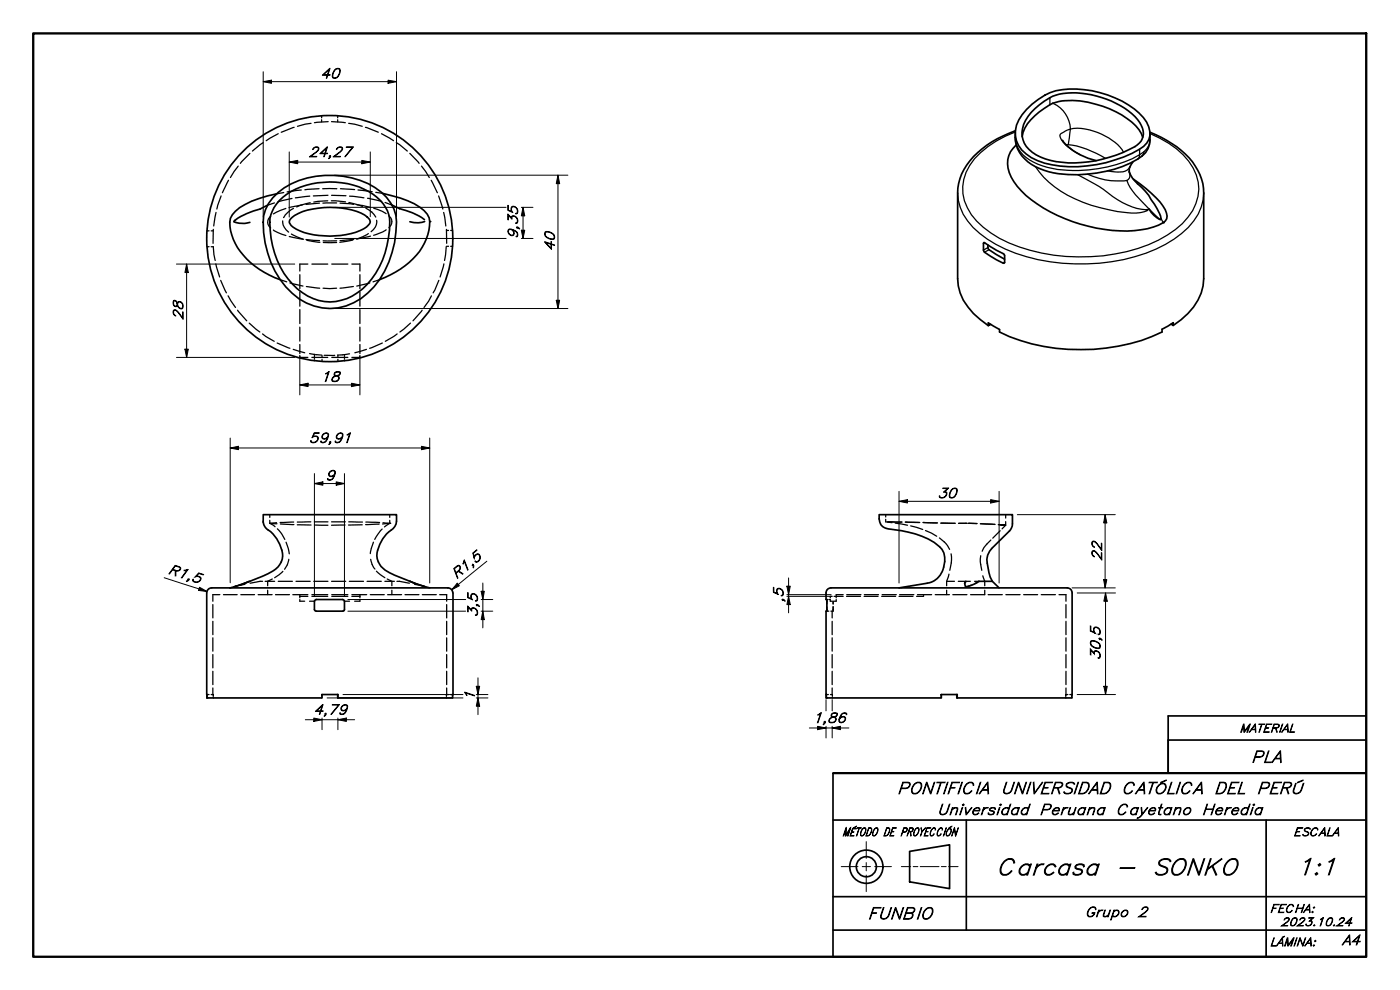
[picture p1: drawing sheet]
<svg xmlns="http://www.w3.org/2000/svg" width="420mm" height="297mm" viewBox="0 0 420 297" stroke-linecap="round" stroke-linejoin="round" font-family="sans-serif">
<!-- layer: Hidden (ISO) -->
<g fill="none" stroke="#000" stroke-width=".38">
<path d="M88.3 38.2l-3.9 1.5M93.3 37l-4 .9M96.5 34.7v.7M96.5 35.9v.7M98.5 36.5l-4.1 .3M99.5 36.5l4.1 .3M101.3 34.7v.7M101.3 35.9v.7M104.6 37l4.1 .9M109.7 38.2l3.8 1.5M66.4 58.8l-1.3 3.9M68.6 54.1l-1.9 3.7"/>
<path d="M71.5 49.8l-2.3 3.5M75 46l-2.9 3M79 42.8l-3.2 2.5M83.5 40.1l-3.6 2.1M85.2 57.8l-2.1 .4M87.6 59.5l-4.2 1.1M90.4 57l-4.2 .6M93 58.9l-4.4 .5M95.8 56.6l-4.3 .3M96.8 56.6h4.3M98.4 58.6l-4.4 .2M99.5 58.6l4.3 .1"/>
<path d="M102.2 56.6l4.2 .3M104.9 58.9l4.3 .5M107.4 57l4.3 .5M110.3 59.5l4.3 .9M112.8 57.7l2.1 .3M114.5 40.1l3.6 2.1M118.9 42.8l3.3 2.5M123 46l2.8 3M126.5 49.8l2.3 3.5M129.4 54.1l1.9 3.7M131.6 58.8l1.3 3.9M62.1 74h.6"/>
<path d="M62.1 69.3h.6M63.4 74h.6l.6 4.2M63.4 69.3h.6M64 68.8l-.1 4.2M64.8 79.2l1.1 3.9M64.8 63.7l-.7 4.1M81.2 64.9a2.22 2.22 0 0 0 0 3.5M82 69l1.4 .8 2.4 .9M82.4 60.9l-2.1 .7M84.8 66.3a3.7 3.7 0 0 0 1.8 3.3M85.8 62.5l-3.8 1.7M86.8 71l4 .7"/>
<path d="M87.4 70.2l3.7 1.6M88.1 62.5a7.8 7.8 0 0 0-3 2.8M90.8 61.5l-4.1 .8M91.8 71.9l4.1 .3M92.1 72.1l3.9 .6M92.4 79.2h-2.4v2.1M93.1 60.8l-4.1 1.3M93.6 79.2h4.8M95.9 60.9l-4.1 .4M97 72.2h4M97 72.8h4M98.4 60.2l-4.2 .4"/>
<path d="M99.4 60.2l4.3 .4M99.6 79.2h4.8M101 60.9h-4.1M102 60.9l4.1 .4M104.7 60.8l4.1 1.2M105.6 79.2h2.4v2.1M105.9 72l-3.9 .7M106.2 71.8l-4.2 .4M107.1 61.5l4.1 .7M109.8 62.5a6.2 6.2 0 0 1 3 2.6M110.6 70.1l-1.8 .9-1.9 .7M111.2 70.9l-4 .8"/>
<path d="M112.1 62.5l2.5 .9 1.3 .7M113 66.1a3.5 3.5 0 0 1-1.6 3.4M115.6 60.8l2 .7M115.9 68.9l-1 .7-2.8 1M116.7 64.8a2.22 2.22 0 0 1 0 3.5M133.2 63.7l.6 4.1M133.2 79.2l-1.1 3.9M133.9 74l-.5 4.2M134 68.8v4.2M134 73.9h.6M134 69.1h.6M135.3 73.9h.5"/>
<path d="M135.3 69.1h.5M66.2 84.1l1.7 3.8M68.5 88.8l2.2 3.5M71.3 93.1l2.7 3.2M74.8 97l3.2 2.6M84.1 83.9l1.9 .7M87 84.9l3.9 .9M90 82.4v4.2M90 87.6v4.3M90 92.9v4.2M90 98.2v4.1M91.9 86l4 .5"/>
<path d="M97 86.5h4M106 86l-4 .5M108 82.4v4.2M108 87.6v4.3M108 92.9v4.2M108 98.2v4.1M111 84.9l-3.9 .9M113.9 83.9l-1.9 .7M123.2 97l-3.2 2.6M126.7 93.1l-2.7 3.2M129.5 88.8l-.8 1.5-1.4 2M131.7 84.1l-1.7 3.8"/>
<path d="M78.8 100.2l3.5 2.2M83.2 102.9l3.8 1.6M88 104.8l3.4 1M90 106.7v.5h2.4M90 103.4v2.7M92.9 106.1l1.5 .2M93.6 107.2h4.8M94.4 106.3l.2 .1M94.4 106.3v.4M94.4 106.9v.7M94.4 107.9v.4M94.7 106.4l1.8 .1"/>
<path d="M96.6 106.6v.6M96.6 107.8v.6M97.3 106.6h3.2M99.6 107.2h4.8M101.4 106.6v.6M101.4 107.8v.6M103.1 106.4l-1.8 .1M103.2 106.4h.2M103.4 106.4v.3M103.4 107v.6M103.4 107.9v.4M104.9 106.2l-1.5 .2"/>
<path d="M108 106.7v.5h-2.4M108 103.4v2.7M110 104.8l-3.5 1M114.7 102.9l-3.8 1.6M119.2 100.2l-3.6 2.2M81 157l2.1 .1M81 157l1.5 1M81 154.4v.8M81 156.1v.9M83 156.8l-2 .2M83.2 158.7l1.3 1.4 1 1.7M84.1 157.2l4.1 .2"/>
<path d="M88.1 156.6l-4 .2M89.2 157.5h4.1M93.3 156.6h-4.1M94.4 157.5l4 .1M94.4 156.6h4M99.5 156.6h4.1M103.6 157.5l-4.1 .1M104.6 156.6h4.2M108.7 157.5h-4.1M109.8 156.6l4.1 .2M113.8 157.2l-4.1 .2M114.7 158.7l-2.2 3.1"/>
<path d="M114.9 156.8l2.1 .2M116.9 157l-2.1 .2M117 157l-1.6 1.1M117 154.4v.8M117 156.1v.9M265.8 154.4v.7M265.8 155.8v.8l1.9 .2M266.4 156.6h4.2M266.4 156.6h4.3M268.7 157l3.7 .6M271.7 156.6l4.2 .2M271.8 156.6l4.2 .2"/>
<path d="M273.3 157.8l3.6 1.1M277 156.8l4.2 .1M277.1 156.8l4.3 .1M277.7 159.2l3.4 1.7M282.3 157h4.3M282.4 157h4.3M287.7 157h2.6M287.8 157h2.1M290.6 157l2.6 .1M291 157l2.1 .1M294.2 157.1l4.3 .2M294.3 157.1l4.3 .2"/>
<path d="M299.6 157.4l2.2 .2-2.1-.2M300.2 159.2l-2.3 2.3M301.8 154.4v1M301.8 156.5v1.1l-1.1 1.1M66 178.4h-2.1v2M67.1 178.4h4.1M70.9 175.8l-.5 .2M72.1 175.5l-.6 .1M72.3 178.4h4.1M73.5 175.3l-3.3 .8 1.2-.4M74.7 174.5l-1.5 .6M77.5 178.4h4.2"/>
<path d="M78.8 174.4l-3.7 .6M79.6 174.4h2.8M80.3 177.1v1.3M81.7 173.7l-1.4 .7v1.4M82.7 178.4h4.2M83.5 174.4h4.3M84.9 171.4l-2.5 1.9M85.9 162.7l.9 3.5M86.7 167.8a5.6 5.6 0 0 1-1.3 3M87.9 178.4h4.5M88.8 174.4h4.3M90 179.9v.5h1.4"/>
<path d="M90 178.4v.1M90 178.7v.7M90 178.9h2.4M93.6 178.9h4.8M93.6 178.4h4.8M94.2 174.4h4.2M99.5 174.4h4.3M99.6 178.9h4.8M99.6 178.4h4.8M104.8 174.4h4.3M105.6 178.9h2.4M105.6 178.4h4.4"/>
<path d="M108 179.9v.5h-1.6M108 178.4v.1M108 178.7v.7M110.2 174.4h4.2M111.1 178.4h4.2M111.3 167.8a5.7 5.7 0 0 0 1.2 2.9M112.1 162.7l-1 3.4M113 171.4l2.5 1.9M115.5 174.4h2.1v1.4M116.2 173.7l1.4 .7h.8M116.3 178.4h4.2M117.6 177.1v1.3"/>
<path d="M119.1 174.4l3.8 .6M121.5 178.4h4.2M123.1 174.4l1.4 .6M124.4 175.3l3 .6M124.5 175l1 .3M126 175.5l1.4 .5M126.4 175.6l1 .3M126.7 178.4h4.2M132 178.4h2v2M248.5 179.9h-.4l.1 .2M248.8 179.9h.4v.5h.5M249.7 178.9h-.5v.5"/>
<path d="M250.3 178.9h2.7M251 179.9v.5h-.7M251 178.7v.7M253 178.4l-2 .1M254.1 178.9h4.2M254.1 178.4h4.3M259.3 178.9h4.2M259.4 178.4h4.3M264.6 178.9h4.2M264.7 178.4h4.3M269.8 178.9h4.2M270 178.4h4.3"/>
<path d="M275.3 178.4h4.3M277.2 178.7v.2h-2.1M277.2 178.4v.1M280.7 178.4h4.2M281.9 161.4a8.1 8.1 0 0 1 3.1 3.4M284.1 174.4h2.3M284.1 174.4v1.4M284.1 177.1v1.3M284.8 172.3l-.7 2.1M285.4 166.2a10.9 10.9 0 0 1-.3 4.9M285.9 178.4h4.3M287.6 174.4h3.6"/>
<path d="M289.7 174.4l-.3 .7M291.5 175.6l-1.4 .5-.5-.2M292.5 174.4h1.3M293.7 174.4l-1.1 .7M294.3 166.7v.1a8.9 8.9 0 0 0 .3 4.3M295 172.8l.5 1.6v1.4M295.5 177.1v1.3h-4.2M296.5 178.4h4.3M297.4 162l-2.1 2.3-.5 1.1M301.9 178.4h4.2M307.2 178.4h4.2M312.5 178.4h4.2"/>
<path d="M317.8 178.4h2.1v2M63.9 181.4v4M63.9 186.4v4M63.9 191.4v4M63.9 196.4v4M92.9 180.4h1.5M103.4 180.4h1.5M134 181.4v4M134 186.4v4M134 191.4v4M134 196.4v4M248.2 183.2l.5 .2"/>
<path d="M248.2 180.3v.9M248.2 182v1.1M249.4 183.4h.6M249.7 183.4v2M249.7 186.4v4M249.7 191.4v4M249.7 196.4v4M250 183.2v.2M250 180.4v.8M250 182v1.1M250.1 183.2l-.1 .2M250.1 180.4v.8"/>
<path d="M250.1 182v1.1M319.9 181.4v4M319.9 186.4v4M319.9 191.4v4M319.9 196.4v4M62.1 208.4h.6M63.4 208.4h.6v.3M63.9 201.4v4M63.9 206.4v2M64 209.1v.3M96.5 209.1v.3M96.6 208.4l-.1 .3"/>
<path d="M134 208.4v.3v-.3h.6M134 209.1v.3M134 201.4v4M134 206.4v2M135.3 208.4h.5v.3M135.8 209.1v.3M248 208.4h.6M249.2 208.4h.6v.3M249.7 201.4v4M249.7 206.4v2M249.8 209.1v.3M282.4 209.1v.3"/>
<path d="M282.5 208.4l-.1 .3M319.8 208.4v.3v-.3h.7M319.8 209.1v.3M319.9 201.4v4M319.9 206.4v2M321.1 208.4h.6v.3M321.7 209.1v.3"/>
</g>
<g fill="#000">
<circle cx="116.9" cy="157" r=".19"/>
<circle cx="117" cy="157" r=".19"/>
<circle cx="250" cy="183.4" r=".19"/>
<circle cx="134" cy="208.4" r=".19"/>
<circle cx="319.8" cy="208.4" r=".19"/>
</g>
<!-- layer: Visible (ISO) -->
<g fill="none" stroke="#000" stroke-width=".51">
<path d="M304.7 39.2a28.4 28.4 0 0 0-15.4 11.6 14.4 14.4 0 0 0-1.9 7.1v25.7a15.8 15.8 0 0 0 6.9 12.3l2.3 1.8M308.1 32.8a17.4 17.4 0 0 1 15-6.1 30.6 30.6 0 0 1 18.8 7.3 7.5 7.5 0 0 1 2.9 7.8 8.8 8.8 0 0 1-5.1 4.2 40 40 0 0 1-26.3 2.9 11.9 11.9 0 0 1-8.3-6.6 9.2 9.2 0 0 1 3-9.5zM310.6 32.6l1.4-1.2a14.9 14.9 0 0 1 12.5-3.4 26.3 26.3 0 0 1 16.9 7.9 5.1 5.1 0 0 1 .5 7 28 28 0 0 1-10.9 4.8 28.8 28.8 0 0 1-20-1.2 7.4 7.4 0 0 1-2.5-11.6zM345.1 39.7a27.1 27.1 0 0 1 14.4 11.4 14.1 14.1 0 0 1 1.8 6.8v25.7a16.2 16.2 0 0 1-6.8 12.3l-2.4 1.7M81.9 59.4a23 23 0 0 1 18.4-6.8 22.9 22.9 0 0 1 15.7 6.6 11.6 11.6 0 0 1 2.8 10.4 27 27 0 0 1-10.5 20 16.6 16.6 0 0 1-22.5-3.5 29.9 29.9 0 0 1-6.7-21.3l.6-1.9 .9-1.8zM83.1 58.2a25.4 25.4 0 0 0-12.4 5.2 6.1 6.1 0 0 0-1.1 7.2 22 22 0 0 0 12.8 12.7l1.7 .6M114.9 58a33.5 33.5 0 0 1 11.1 4.2 5.6 5.6 0 0 1 2.7 6.9 20 20 0 0 1-11.5 13.4l-3.3 1.4M304.7 40.1a10.3 10.3 0 0 0 7.3 10.5 34 34 0 0 0 19.8 .8 24.3 24.3 0 0 0 12-5.6 7.7 7.7 0 0 0 1.3-5.7M305 43.5a7.4 7.4 0 0 0-1.5 9.6 26.5 26.5 0 0 0 11.7 10.4 46.8 46.8 0 0 0 27.3 5.4 15.7 15.7 0 0 0 7.3-2.6 2.87 2.87 0 0 0-.1-3.4 29.4 29.4 0 0 0-9.5-9.1M306.8 41a11.7 11.7 0 0 1 5.1-7.4 14.2 14.2 0 0 1 12.2-3.3 29.7 29.7 0 0 1 16.8 7.5l.9 1.1 1.2 2.3M318.8 42.1a17 17 0 0 0 10.1 6.1M340 48.6a3.3 3.3 0 0 0-.1 4.9l1.5 1.7"/>
<path d="M341.4 55.1a21.7 21.7 0 0 1 5.1 6.2 11.1 11.1 0 0 1 1.9 4.3M80.3 61.6l-2.3 1.1a15.8 15.8 0 0 0-7.8 3.8l1 .4a6.8 6.8 0 0 0 3.8-.2M83.8 60.2a22.5 22.5 0 0 1 18.8-5.4 17.7 17.7 0 0 1 13.1 7.4 9.4 9.4 0 0 1 1.2 6.7 25.2 25.2 0 0 1-9.6 18.9 14 14 0 0 1-18.1-1.1 26.1 26.1 0 0 1-7.9-22.3 10.7 10.7 0 0 1 2.5-4.2zM87.2 65.7a12.9 12.9 0 0 1 8.3-3.2 23.9 23.9 0 0 1 13.9 2 3 3 0 0 1 1.7 2l-.2 .6a10.1 10.1 0 0 1-7.1 3.3 22.7 22.7 0 0 1-15.8-2.2l-.6-.5-.5-.8zM117.6 61.5l2.3 1.1a19.9 19.9 0 0 1 7.5 3.3M127.4 66.5a7.1 7.1 0 0 1-4.4 0M295.3 72.8l6.1 3.5v2.7a20.9 20.9 0 0 1-6.1-3.6zM296.5 73.5v1.1l.3 .3 4.7 2.9M344.9 62.7a7.4 7.4 0 0 0 3.1 3.1M351.5 97.3l.6 .3v-.8l-3.4 2v.8a59 59 0 0 1-48.7 0v-.7l-3.4-2v.8l.7-.4M75 174.4l-5.9 2M123 174.4l6 2"/>
<path d="M124.5 175a23.9 23.9 0 0 1-10.1-5 5.6 5.6 0 0 1-.4-6.7 10 10 0 0 1 4-4.7 4.3 4.3 0 0 0 1-4.2h-40a4.8 4.8 0 0 0 1 4.3 10.1 10.1 0 0 1 4.7 9.1 6.6 6.6 0 0 1-4.2 4.3l-8.4 3.4M134.4 176.4a1.49 1.49 0 0 1 1.5 1.5M134.4 176.4h-70.9a1.49 1.49 0 0 0-1.5 1.5l.1 30.5M136 177.9l-.2 31.5h-34.4M289.9 174.4a1.05 1.05 0 0 0 0 1.6M297.8 174.4h-4l-1.3 .8-2 .7M297.8 174.4a16 16 0 0 1-1.6-6.6l.2-1.3 1.2-1.9 5.7-5.7a5.6 5.6 0 0 0 .5-4.5h-40a3.3 3.3 0 0 0 2 4.1h.3a36.3 36.3 0 0 1 14.3 4.2 6.4 6.4 0 0 1 2.4 8.8 5.7 5.7 0 0 1-4.5 3.5l-8.5 1.4M297.8 174.4l2 2M94.6 180.1l.3-.2h8l.5 .5v2.5l-.1 .3-.4 .2h-8l-.5-.5v-2.5zM62.1 208.4v1h34.5v-1h4.8v1M62.1 208.4v1M101.3 208.4l.1 1"/>
<path d="M248 208.4v1h34.5v-1h4.8v1M248 208.4l-.1-25 .3-.2v-3.1l-.3-.2v-2a1.49 1.49 0 0 1 1.5-1.5h70.9a1.49 1.49 0 0 1 1.5 1.5v30.5M248 208.4v1M287.1 208.4l.2 1M321.7 208.4v1h-34.4M321.7 208.4h.1"/>
<circle cx="99" cy="71.6" r="36.9"/>
</g>
<g fill="#000">
<circle cx="129" cy="66.5" r=".25"/>
<circle cx="349.1" cy="66.8" r=".25"/>
<circle cx="62.1" cy="209.4" r=".25"/>
<circle cx="248" cy="209.4" r=".25"/>
</g>
<!-- layer: Visible Narrow (ISO) -->
<g fill="none" stroke="#000" stroke-width=".38">
<path d="M304.7 39.6a27.7 27.7 0 0 0-13.7 10 13 13 0 0 0 2.1 16.7 33.6 33.6 0 0 0 16.1 8.8 57.3 57.3 0 0 0 38.5-3 21.5 21.5 0 0 0 11.2-11 13.1 13.1 0 0 0-3.8-14.6 31.2 31.2 0 0 0-10-6.4M315.1 29.3v2.1M316 31a8.9 8.9 0 0 1 5.2 7.7 17.7 17.7 0 0 1 14.3 4.7l1.7 2.3M287.4 57.9a15.7 15.7 0 0 0 6.6 12.1 45.4 45.4 0 0 0 24.7 9 53.6 53.6 0 0 0 33.7-7.3 17.7 17.7 0 0 0 8.9-13.8M304.7 41.2a8.5 8.5 0 0 0 5.4 7.4 29.8 29.8 0 0 0 16.6 2.4 37.4 37.4 0 0 0 15.3-4.6l-.2 1-.4 .3M310.8 50a31.5 31.5 0 0 0 19.2 12.3 29 29 0 0 0 13.3 1.2l1.6-.8a11.6 11.6 0 0 1-8.1-1.9l-2.9-1.8a46.5 46.5 0 0 0-10.4-6.6M319.9 43.4h.7M320.6 43.4l.6-4.7-1.5 .7-1.5 .9a2.39 2.39 0 0 0 .8 2.3l2.8 2.4 2.4 1.5M320.6 43.4a27.7 27.7 0 0 1 11.3 4.1M326.3 52.2a21.4 21.4 0 0 0 11.9 2M338.2 54.2a14.8 14.8 0 0 0 4.6 6.4l5.2 5.2 .4 .2v-.4l.7 1.2M338.9 51.4l.2 .8"/>
<path d="M339 51.8l.1 .4M339.1 52.2a1.68 1.68 0 0 1-.9 2M339.1 50.1a3.6 3.6 0 0 1-4.1 1.5l-2.6-.3M342 44.8v1.6l1.3-.9M345.1 42a4.5 4.5 0 0 1-1.8 3.5l-.1 .8-.5 .5M295.5 72.8l-.4 .2M296.5 74.3l-1.4 .7M296.8 74.9l-1.3 .8M301.5 78.7l-.4 .3"/>
</g>
<!-- layer: Border (ISO) -->
<path d="M10 10h400v277.1h-400z" fill="none" stroke="#000" stroke-width=".7"/>
<!-- layer: Title (ISO) -->
<g fill="none" stroke="#000" stroke-width=".51">
<path d="M410 214.8h-59.4v17.2M250 232v55.1h160M350.6 222h59.4M410 232h-160h160M250 246h160M273 255.4l12-1.9v13.1l-12-2zM290 246v33.1M380 246v41.1M250 279.1h160M250 269h160"/>
<circle cx="260" cy="260.1" r="5"/>
<circle cx="260" cy="260" r="3"/>
</g>
<path d="M260 252.5v5M260 258.8v2.5M252.5 260h5M258.8 260h2.4M260 262.6v4.9M262.5 260h5M270.5 260h2.8M274.1 260h1.4M276.2 260h5.6M282.5 260h1.5M284.7 260h2.8" fill="none" stroke="#000" stroke-width=".3"/>
<!-- layer: Dimension (ISO) -->
<g fill="none" stroke="#000" stroke-width=".3">
<path d="M79 24.5l2.5-.4v.9zM79 24.5h40M79 21.5v43.6M116.5 24.1l2.5 .4-2.5 .5zM119 21.5v43.5M86.8 48.6l2.5-.5v1zM86.8 48.6h24.3M86.8 45.6v19.5M100.5 52.6h69.9M108.6 48.1l2.5 .5-2.5 .5zM111.1 45.6v19.4M167.4 52.6l.6 2.5h-1.1z"/>
<path d="M167.4 52.6v40M53 79.2h35.5M56 79.2l.5 2.6h-1zM56 79.2v28M100.5 71.6h51.4M100.5 62.2h51.4M156.5 69.1h1l-.5 2.5zM156.5 71.6h3.5M156.5 62.2h3.5M157 62.2l.5 2.6h-1zM157 62.2v9.4M100.5 92.6h69.9"/>
<path d="M166.9 90.1h1.1l-.6 2.5zM53 107.2h35.5M55.5 104.8h1l-.5 2.4zM90 115.5l2.5-.5v1zM90 115.5h18M90 107v11.5M105.5 115l2.5 .5-2.5 .5zM108 107v11.5M69.1 134.4l2.5-.5v1zM69.1 134.4h59.9M69.1 131.4v43.5M126.5 133.9l2.5 .5-2.5 .5z"/>
<path d="M129 131.4v43.5M94.4 145.1l2.5-.5v1zM94.4 145.1h9M94.4 142.1v36.8M100.9 144.6l2.5 .5-2.5 .5zM103.4 142.1v36.8M269.8 150.4l2.6-.5v1zM269.8 150.4h30M269.8 147.4v27.5M297.3 149.9l2.5 .5-2.5 .5zM299.8 147.4v27.5M305.3 154.4h29.4"/>
<path d="M331.7 154.4l.5 2.5h-1zM331.7 154.4v22M49.3 173.3l12.8 4.2M59.9 176.2l2.2 1.3-2.5-.3zM104.4 179.9h35.4M137.2 175l.7 .8-2.3 1.2zM144.4 177.4h1l-.5 2.5zM144.4 179.9h3.5M144.9 174.9v13.5M146.1 168.4l-10.5 8.6M236.2 175.9h1l-.5 2.5zM236.2 178.9h13.2"/>
<path d="M236.2 178.4h13.2M236.7 178.9l.5 2.5h-1zM236.7 173.4v10.5M321.8 176.4h12.9M323.3 177.9h11.5M331.2 173.9h1l-.5 2.5zM331.8 177.9l.5 2.5h-1zM331.8 177.9v30.5M104.4 183.4h35.4M144.4 183.4h3.5M144.9 183.4l.5 2.5h-1zM91.6 215.9h14.8"/>
<path d="M94.2 215.4l2.4 .5-2.4 .6zM96.6 215.4v3.5M98.2 209.4h40.7M101.4 215.9l2.5-.5v1.1zM101.4 215.4v3.5M102.9 208.4h36M142.9 205.9h1.1l-.6 2.5zM142.9 208.4h3.5M142.9 209.4h3.5M143.4 209.4l.6 2.5h-1.1zM143.4 203.4v11M242.9 218.4h11.9"/>
<path d="M245.4 217.9l2.5 .5-2.5 .5zM247.9 209.9v3.4M247.9 217.9v3.5M249.7 218.4l2.5-.5v1zM249.7 209.9v3.4M249.7 217.9v3.5M323.3 208.4h11.5M331.3 205.9h1l-.5 2.5z"/>
</g>
<g fill="#000">
<path d="M79 24.5l2.5-.4v.9z" fill-rule="evenodd"/>
<path d="M116.5 24.1l2.5 .4-2.5 .5z" fill-rule="evenodd"/>
<path d="M86.8 48.6l2.5-.5v1z" fill-rule="evenodd"/>
<path d="M108.6 48.1l2.5 .5-2.5 .5z" fill-rule="evenodd"/>
<path d="M167.4 52.6l.6 2.5h-1.1z" fill-rule="evenodd"/>
<path d="M156.5 69.1h1l-.5 2.5z" fill-rule="evenodd"/>
<path d="M157 62.2l.5 2.6h-1z" fill-rule="evenodd"/>
<path d="M56 79.2l.5 2.6h-1z" fill-rule="evenodd"/>
<path d="M166.9 90.1h1.1l-.6 2.5z" fill-rule="evenodd"/>
<path d="M55.5 104.8h1l-.5 2.4z" fill-rule="evenodd"/>
<path d="M90 115.5l2.5-.5v1z" fill-rule="evenodd"/>
<path d="M105.5 115l2.5 .5-2.5 .5z" fill-rule="evenodd"/>
<path d="M69.1 134.4l2.5-.5v1z" fill-rule="evenodd"/>
<path d="M126.5 133.9l2.5 .5-2.5 .5z" fill-rule="evenodd"/>
<path d="M94.4 145.1l2.5-.5v1z" fill-rule="evenodd"/>
<path d="M100.9 144.6l2.5 .5-2.5 .5z" fill-rule="evenodd"/>
<path d="M269.8 150.4l2.6-.5v1z" fill-rule="evenodd"/>
<path d="M297.3 149.9l2.5 .5-2.5 .5z" fill-rule="evenodd"/>
<path d="M331.7 154.4l.5 2.5h-1z" fill-rule="evenodd"/>
<path d="M59.9 176.2l2.2 1.3-2.5-.3z" fill-rule="evenodd"/>
<path d="M137.2 175l.7 .8-2.3 1.2z" fill-rule="evenodd"/>
<path d="M144.4 177.4h1l-.5 2.5z" fill-rule="evenodd"/>
<path d="M236.2 175.9h1l-.5 2.5z" fill-rule="evenodd"/>
<path d="M331.2 173.9h1l-.5 2.5z" fill-rule="evenodd"/>
<path d="M144.9 183.4l.5 2.5h-1z" fill-rule="evenodd"/>
<path d="M236.7 178.9l.5 2.5h-1z" fill-rule="evenodd"/>
<path d="M331.8 177.9l.5 2.5h-1z" fill-rule="evenodd"/>
<path d="M94.2 215.4l2.4 .5-2.4 .6z" fill-rule="evenodd"/>
<path d="M101.4 215.9l2.5-.5v1.1z" fill-rule="evenodd"/>
<path d="M142.9 205.9h1.1l-.6 2.5z" fill-rule="evenodd"/>
<path d="M143.4 209.4l.6 2.5h-1.1z" fill-rule="evenodd"/>
<path d="M245.4 217.9l2.5 .5-2.5 .5z" fill-rule="evenodd"/>
<path d="M249.7 218.4l2.5-.5v1z" fill-rule="evenodd"/>
<path d="M331.3 205.9h1l-.5 2.5z" fill-rule="evenodd"/>
</g>
<g font-size="7">
<text x="298.9" y="262.6">Carcasa</text>
<text x="334.6" y="262.6">- SONKO</text>
<text x="389.1" y="262.5">1:1</text>
</g>
<g font-size="5">
<text x="375.4" y="228.8">PLA</text>
<text x="269.2" y="238.2">PONTIFICIA UNIVERSIDAD CATÓLICA DEL PERÚ</text>
<text x="260.3" y="275.8">FUNBIO</text>
</g>
<g font-size="4.6">
<text x="281.2" y="244.5">Universidad Peruana</text>
<text x="334.8" y="244.5">Cayetano</text>
<text x="360.6" y="244.5">Heredia</text>
</g>
<g font-size="4.2">
<text x="96.1" y="23.5">40</text>
<text x="92.6" y="47">24,27</text>
<text x="155.4" y="71.9" transform="rotate(-90 155.4 71.9)">9,35</text>
<text x="166.4" y="75.4" transform="rotate(-90 166.4 75.4)">40</text>
<text x="54.9" y="96.1" transform="rotate(-90 54.9 96.1)">28</text>
<text x="96.1" y="114.5">18</text>
<text x="92.6" y="132.8">59,91</text>
<text x="97.5" y="144.1">9</text>
<text x="281.3" y="149.4">30</text>
<text x="50.2" y="172" transform="rotate(18 50.2 172)">R1,5</text>
<text x="136.9" y="173.8" transform="rotate(-39 136.9 173.8)">R1,5</text>
<text x="330.6" y="168.3" transform="rotate(-90 330.6 168.3)">22</text>
<text x="143.3" y="185.2" transform="rotate(-90 143.3 185.2)">3,5</text>
<text x="235.1" y="180.8" transform="rotate(-90 235.1 180.8)">,5</text>
<text x="330.2" y="198.1" transform="rotate(-90 330.2 198.1)">30,5</text>
<text x="94" y="214.4">4,79</text>
<text x="142.4" y="210.3" transform="rotate(-90 142.4 210.3)">1</text>
<text x="243.8" y="216.8">1,86</text>
<text x="325.6" y="275.1">Grupo 2</text>
<text x="402.7" y="283.5">A4</text>
</g>
<g font-size="3.5">
<text x="372" y="219.7">MATERIAL</text>
<text x="252.8" y="250.8">MÉTODO DE PROYECCIÓN</text>
<text x="388.1" y="250.8">ESCALA</text>
<text x="381.1" y="273.8">FECHA:</text>
<text x="384.4" y="277.8">2023.10.24</text>
<text x="381.1" y="283.8">LÁMINA:</text>
</g>
</svg>
